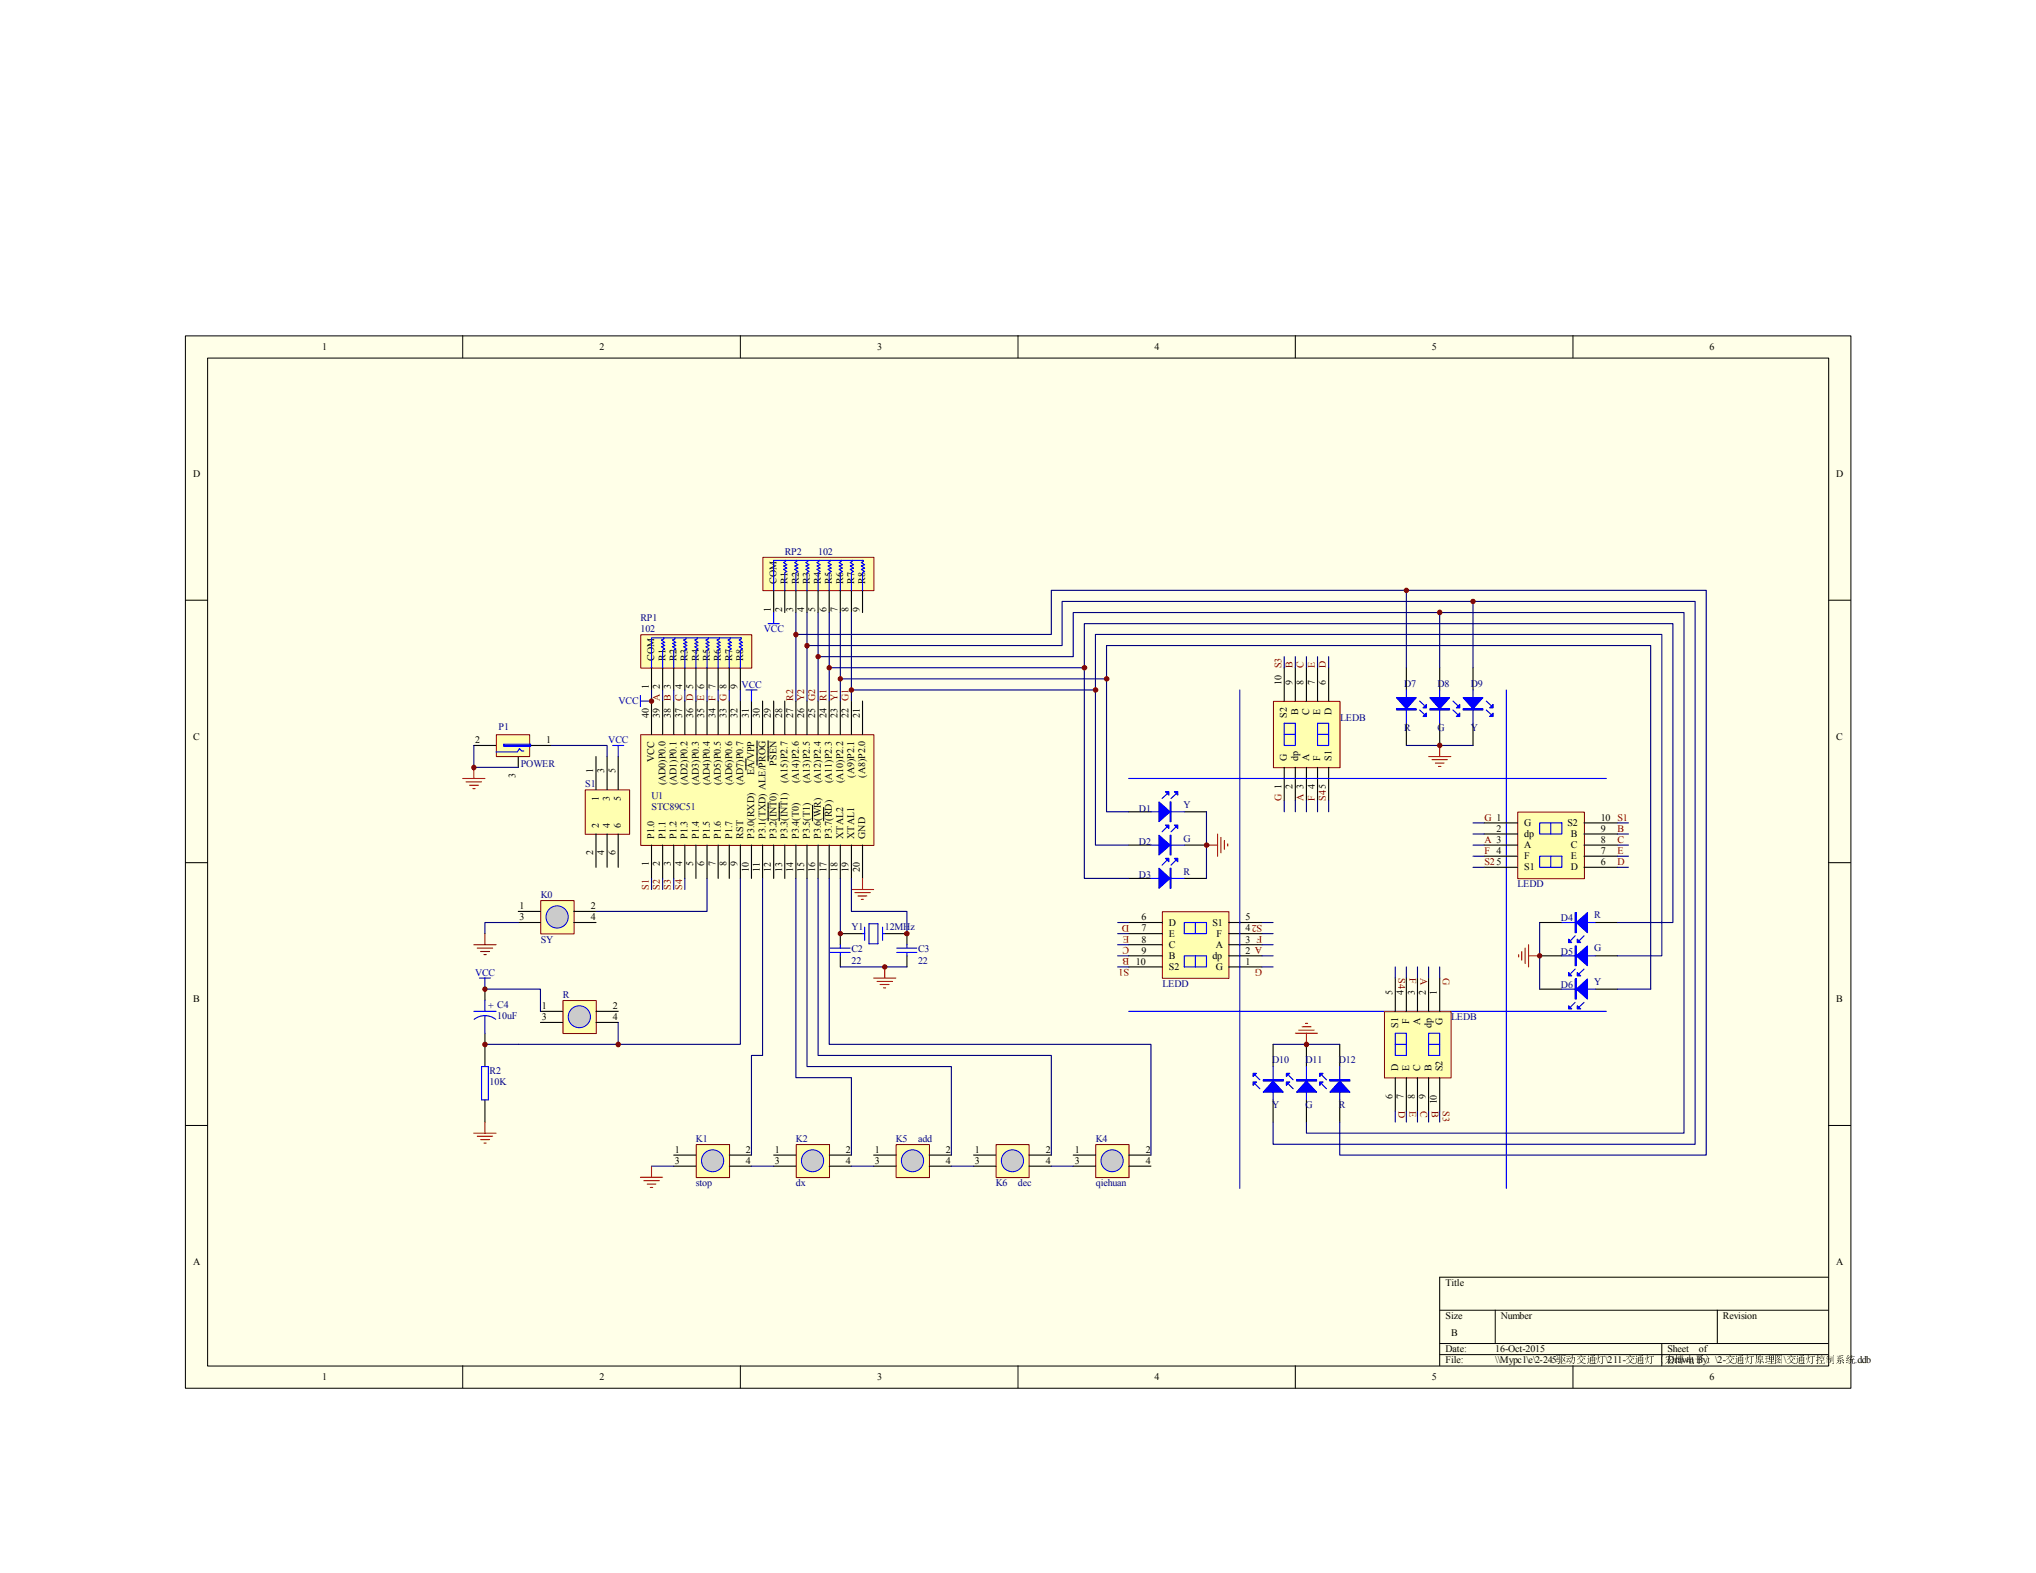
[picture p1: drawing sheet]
<svg xmlns="http://www.w3.org/2000/svg" width="279mm" height="216mm" viewBox="0 0 279 216" stroke-linecap="round" stroke-linejoin="round" font-family="sans-serif">
<path d="M25.4 46.1h228.6v144.4h-228.6z" fill="#ffffe8"/>
<g fill="none" stroke="#000" stroke-width=".14">
<path d="M25.4 46.1h228.6v144.4h-228.6zM28.5 49.1h222.5v138.4h-222.5zM63.5 46.1v3M101.6 46.1v3M139.7 46.1v3M177.8 46.1v3M215.9 46.1v3M25.4 82.4h3.1M250.9 82.4h3.1M25.4 118.4h3.1M250.9 118.4h3.1M25.4 154.5h3.1"/>
<path d="M250.9 154.5h3.1M197.6 179.8h53.3M205.2 179.8v4.6M235.7 179.8v4.6M250.9 175.3h-53.3v12.2M63.5 187.5v3M101.6 187.5v3M139.7 187.5v3M177.8 187.5v3M197.6 184.4h53.3M197.6 185.9h53.3M215.9 187.5v3"/>
<path d="M228 184.4v3.1"/>
</g>
<path d="M88 100.9h31.9v15.1h-31.9z" fill="#ffffb0"/>
<path d="M87.9 100.8h32v15.2h-32z" fill="none" stroke="#7f0000" stroke-width=".14"/>
<g fill="none" stroke="#000" stroke-width=".15">
<path d="M89.4 96.2v4.6M90.9 96.2v4.6M92.5 96.2v4.6M94 96.2v4.6M95.5 96.2v4.6M97 96.2v4.6M98.6 96.2v4.6M100.1 96.2v4.6M101.6 96.2v4.6M103.1 96.2v4.6M104.6 96.2v4.6M106.2 96.2v4.6"/>
<path d="M107.7 96.2v4.6M109.2 96.2v4.6M110.7 96.2v4.6M112.3 96.2v4.6M113.8 96.2v4.6M115.3 96.2v4.6M116.8 96.2v4.6M118.4 96.2v4.6M89.4 116v4.6M90.9 116v4.6M92.5 116v4.6M94 116v4.6"/>
<path d="M95.5 116v4.6M97 116v4.6M98.6 116v4.6M100.1 116v4.6M101.6 116v4.6M102.4 104.1v1.6M103.1 116v4.6M103.9 101.7v3.3M104.6 116v4.6M105.4 101.7v2.7M105.4 110.2v2.4M106.2 116v4.6"/>
<path d="M106.9 110.2v2.4M107.7 116v4.6M109.2 116v4.6M110.7 116v4.6M111.5 110.5v2.1M112.3 116v4.6M113 110.8v1.8M113.8 116v4.6M115.3 116v4.6M116.8 116v4.6M118.4 116v4.6M115.3 131.2v1.5"/>
<path d="M118.4 128.1h-3.1v1.6M121.4 128.1h3.1v1.6M124.5 131.2v1.5"/>
</g>
<g fill="none" stroke="#00f" stroke-width=".15">
<path d="M113.9 130.7h2.8M113.9 130.1h2.8M115.3 129.7v.4M115.3 130.7v.5M118.4 128.1h.3M118.7 127.3v1.8M119.3 126.8h1.2v2.7h-1.2zM121.1 127.3v1.8M121.1 128.1h.3M123.1 130.7h2.7M123.1 130.1h2.7M124.5 129.7v.4"/>
<path d="M124.5 130.7v.5"/>
</g>
<path d="M115.3 132.7h9.2" fill="none" stroke="#00007f" stroke-width=".15"/>
<path d="M116.8 122.1h3.1M117.3 122.5h2.1M117.7 123h1.3M118.2 123.4h.3M118.4 120.6v1.5M119.9 134.2h3M120.4 134.7h2.1M120.8 135.1h1.2M121.2 135.6h.3M121.4 132.7v1.5" fill="none" stroke="#f00" stroke-width=".15"/>
<path d="M88 87.2h15.2v4.5h-15.2z" fill="#ffffb0"/>
<path d="M87.9 87.1h15.3v4.6h-15.3z" fill="none" stroke="#7f0000" stroke-width=".14"/>
<path d="M89.4 91.7v3M90.9 91.7v3M92.5 91.7v3M94 91.7v3M95.5 91.7v3M97 91.7v3M98.6 91.7v3M100.1 91.7v3M101.6 91.7v3" fill="none" stroke="#000" stroke-width=".15"/>
<path d="M89.4 91.7v-4.2h12.3v.2l-.3 .1 .5 .4-.5 .1 .5 .3-.5 .2 .5 .3-.3 .1v2.5M91.1 87.5v.2l-.3 .1 .4 .4-.4 .1 .4 .3-.4 .2 .4 .3-.3 .1v2.5M92.6 87.5v.2l-.3 .1 .5 .4-.5 .1 .5 .3-.5 .2 .5 .3-.3 .1v2.5M94.1 87.5v.2l-.3 .1 .5 .4-.5 .1 .5 .3-.5 .2 .5 .3-.3 .1v2.5M95.7 87.5v.2l-.4 .1 .5 .4-.5 .1 .5 .3-.5 .2 .5 .3-.3 .1v2.5M97.2 87.5v.2l-.3 .1 .4 .4-.4 .1 .4 .3-.4 .2 .4 .3-.3 .1v2.5M98.7 87.5v.2l-.3 .1 .4 .4-.4 .1 .4 .3-.4 .2 .4 .3-.2 .1v2.5M100.2 87.5v.2l-.3 .1 .5 .4-.5 .1 .5 .3-.5 .2 .5 .3-.3 .1v2.5" fill="none" stroke="#00f" stroke-width=".15"/>
<path d="M90.9 94.7v1.5M92.5 94.7v1.5M94 94.7v1.5M95.5 94.7v1.5M97 94.7v1.5M98.6 94.7v1.5M100.1 94.7v1.5M101.6 94.7v1.5" fill="none" stroke="#00007f" stroke-width=".15"/>
<path d="M150.4 157.1h4.5v4.5h-4.5z" fill="#ffffb0"/>
<path d="M150.4 157.1h4.5v4.5h-4.5z" fill="none" stroke="#7f0000" stroke-width=".14"/>
<circle cx="152.6" cy="159.3" r="1.51" fill="#cbcbcb"/>
<circle cx="152.6" cy="159.3" r="1.51" fill="none" stroke="#00f" stroke-width=".14"/>
<path d="M147.3 158.5h3M154.9 158.5h3M147.3 160.1h3M154.9 160.1h3" fill="none" stroke="#000" stroke-width=".15"/>
<path d="M123 157.1h4.6v4.5h-4.6z" fill="#ffffb0"/>
<path d="M123 157.1h4.6v4.5h-4.6z" fill="none" stroke="#7f0000" stroke-width=".14"/>
<circle cx="125.2" cy="159.3" r="1.51" fill="#cbcbcb"/>
<circle cx="125.2" cy="159.3" r="1.51" fill="none" stroke="#00f" stroke-width=".14"/>
<path d="M119.9 158.5h3M127.5 158.5h3.1M119.9 160.1h3M127.5 160.1h3.1" fill="none" stroke="#000" stroke-width=".15"/>
<path d="M136.7 157.1h4.5v4.5h-4.5z" fill="#ffffb0"/>
<path d="M136.7 157.1h4.5v4.5h-4.5z" fill="none" stroke="#7f0000" stroke-width=".14"/>
<circle cx="138.9" cy="159.3" r="1.51" fill="#cbcbcb"/>
<circle cx="138.9" cy="159.3" r="1.51" fill="none" stroke="#00f" stroke-width=".14"/>
<path d="M66.5 143.3v3.1M66.5 151v3M133.6 158.5h3.1M141.2 158.5h3.1M133.6 160.1h3.1M141.2 160.1h3.1" fill="none" stroke="#000" stroke-width=".15"/>
<path d="M87.9 95.5v1.5M87.9 96.2h1.5M65.8 134.2h1.5M66.5 134.2v1.6M66.1 146.4h.9v4.6h-.9z" fill="none" stroke="#00f" stroke-width=".15"/>
<path d="M65 155.5h3.1M65.5 156h2.1M66 156.4h1.2M66.4 156.9h.3M66.5 154v1.5M87.9 161.6h3M88.3 162.1h2.2M88.8 162.5h1.2M89.2 163h.4M89.4 160.1v1.5" fill="none" stroke="#f00" stroke-width=".15"/>
<path d="M109.3 157.1h4.5v4.5h-4.5z" fill="#ffffb0"/>
<path d="M109.3 157.1h4.5v4.5h-4.5z" fill="none" stroke="#7f0000" stroke-width=".14"/>
<circle cx="111.5" cy="159.3" r="1.51" fill="#cbcbcb"/>
<circle cx="111.5" cy="159.3" r="1.51" fill="none" stroke="#00f" stroke-width=".14"/>
<path d="M106.2 158.5h3M113.8 158.5h3M106.2 160.1h3M113.8 160.1h3" fill="none" stroke="#000" stroke-width=".15"/>
<path d="M95.6 157.1h4.5v4.5h-4.5z" fill="#ffffb0"/>
<path d="M95.5 157.1h4.6v4.5h-4.6z" fill="none" stroke="#7f0000" stroke-width=".14"/>
<circle cx="97.8" cy="159.3" r="1.51" fill="#cbcbcb"/>
<circle cx="97.8" cy="159.3" r="1.51" fill="none" stroke="#00f" stroke-width=".14"/>
<path d="M66.5 135.8v1.5M66.5 141.8v1.5M92.5 158.5h3M100.1 158.5h3M92.5 160.1h3M100.1 160.1h3" fill="none" stroke="#000" stroke-width=".15"/>
<path d="M102.4 94.7h1.5M103.1 94.7v1.5M65 138.8h3.1M66.5 139.4a2.33 2.33 0 0 1 1.5 .5M66.5 139.4a2.33 2.33 0 0 0-1.4 .5M66.5 137.3v1.5M66.5 139.4v2.4" fill="none" stroke="#00f" stroke-width=".15"/>
<path d="M66.5 143.3h4.6" fill="none" stroke="#00007f" stroke-width=".15"/>
<path d="M174.8 96.3h9.1v9.1h-9.1z" fill="#ffffb0"/>
<path d="M174.8 96.3h9.1v9.1h-9.1z" fill="none" stroke="#7f0000" stroke-width=".14"/>
<path d="M176.2 91.7v4.5M177.8 91.7v4.5M179.3 91.7v4.5M180.8 91.7v4.5M182.3 91.7v4.5M176.2 105.3v4.6M177.8 105.3v4.6M179.3 105.3v4.6M180.8 105.3v4.6M182.3 105.3v4.6" fill="none" stroke="#000" stroke-width=".15"/>
<path d="M176.2 99.3h1.6v3h-1.6zM180.8 99.3h1.5v3h-1.5zM176.2 100.8h1.6M180.8 100.8h1.5" fill="none" stroke="#00f" stroke-width=".15"/>
<path d="M159.6 125.2h9.1v9.1h-9.1z" fill="#ffffb0"/>
<path d="M159.5 125.1h9.2v9.2h-9.2z" fill="none" stroke="#7f0000" stroke-width=".14"/>
<path d="M154.9 111.4h3M162.5 111.4h3.1M154.9 132.7h4.6M154.9 131.2h4.6M154.9 129.7h4.6M154.9 128.1h4.6M154.9 126.6h4.6M168.6 132.7h4.6M168.6 131.2h4.6M168.6 129.7h4.6M168.6 128.1h4.6M168.6 126.6h4.6" fill="none" stroke="#000" stroke-width=".15"/>
<path d="M157.9 111.4h4.6M160.1 109l-.6 .6M161.3 109l-.6 .6M162.5 131.2h3.1v1.5h-3.1zM162.5 126.6h3.1v1.5h-3.1zM164 126.6v1.5M164 131.2v1.5" fill="none" stroke="#00f" stroke-width=".15"/>
<path d="M159 110.1l1.6 1.3-1.6 1.4z" fill="#00f"/>
<path d="M159 110.1l1.6 1.3-1.6 1.4zM160.6 110.1h.1v2.7h-.1z" fill="none" stroke="#00f" stroke-width=".15"/>
<path d="M160.6 110.1v2.7" fill="none" stroke="#00f" stroke-width=".14"/>
<path d="M161.2 108.7h.4v.4z" fill="#00f"/>
<path d="M161.2 108.7h.4v.4z" fill="none" stroke="#00f" stroke-width=".15"/>
<path d="M159.9 108.7h.5v.4z" fill="#00f"/>
<path d="M157.9 116h4.6M159.9 108.7h.5v.4zM160.1 113.5l-.6 .7M161.3 113.5l-.6 .7" fill="none" stroke="#00f" stroke-width=".15"/>
<path d="M154.9 116h3M162.5 116h3.1" fill="none" stroke="#000" stroke-width=".15"/>
<path d="M159 114.6l1.6 1.4-1.6 1.3z" fill="#00f"/>
<path d="M159 114.6l1.6 1.4-1.6 1.3zM160.6 114.6h.1v2.7h-.1z" fill="none" stroke="#00f" stroke-width=".15"/>
<path d="M160.6 114.6v2.7" fill="none" stroke="#00f" stroke-width=".14"/>
<path d="M161.2 113.2h.4v.5z" fill="#00f"/>
<path d="M161.2 113.2h.4v.5z" fill="none" stroke="#00f" stroke-width=".15"/>
<path d="M159.9 113.2h.5v.5z" fill="#00f"/>
<path d="M159.9 113.2h.5v.5zM160.1 118.1l-.6 .6M161.3 118.1l-.6 .6M157.9 120.6h4.6" fill="none" stroke="#00f" stroke-width=".15"/>
<path d="M154.9 120.6h3M162.5 120.6h3.1" fill="none" stroke="#000" stroke-width=".15"/>
<path d="M159 119.2l1.6 1.4-1.6 1.3z" fill="#00f"/>
<path d="M159 119.2l1.6 1.4-1.6 1.3zM160.6 119.2h.1v2.7h-.1z" fill="none" stroke="#00f" stroke-width=".15"/>
<path d="M160.6 119.2v2.7" fill="none" stroke="#00f" stroke-width=".14"/>
<path d="M161.2 117.8h.4v.5z" fill="#00f"/>
<path d="M161.2 117.8h.4v.5z" fill="none" stroke="#00f" stroke-width=".15"/>
<path d="M159.9 117.8h.5v.5z" fill="#00f"/>
<path d="M159.9 117.8h.5v.5zM214.3 126.6h4.6M216.2 128.4l-.6 .7M217.4 128.4l-.7 .7" fill="none" stroke="#00f" stroke-width=".15"/>
<path d="M211.3 126.6h3M218.9 126.6h3.1" fill="none" stroke="#000" stroke-width=".15"/>
<path d="M216.3 126.6l1.5-1.3v2.7z" fill="#00f"/>
<path d="M216.2 125.3h.1v2.7h-.1zM216.3 126.6l1.5-1.3v2.7z" fill="none" stroke="#00f" stroke-width=".15"/>
<path d="M216.2 125.3v2.7" fill="none" stroke="#00f" stroke-width=".17"/>
<path d="M215.3 128.9l.4 .5h-.4z" fill="#00f"/>
<path d="M215.3 128.9l.4 .5h-.4z" fill="none" stroke="#00f" stroke-width=".15"/>
<path d="M216.5 128.9l.4 .5h-.4z" fill="#00f"/>
<path d="M214.3 131.2h4.6M216.2 133l-.6 .6M216.4 128.9l.5 .5h-.5zM217.4 133l-.7 .6" fill="none" stroke="#00f" stroke-width=".15"/>
<path d="M211.3 131.2h3M218.9 131.2h3.1" fill="none" stroke="#000" stroke-width=".15"/>
<path d="M216.3 131.2l1.5-1.4v2.7z" fill="#00f"/>
<path d="M216.2 129.8h.1v2.7h-.1zM216.3 131.2l1.5-1.4v2.7z" fill="none" stroke="#00f" stroke-width=".15"/>
<path d="M216.2 129.8v2.7" fill="none" stroke="#00f" stroke-width=".17"/>
<path d="M215.3 133.5l.4 .4h-.4z" fill="#00f"/>
<path d="M215.3 133.5l.4 .4h-.4z" fill="none" stroke="#00f" stroke-width=".15"/>
<path d="M216.5 133.5l.4 .4h-.4z" fill="#00f"/>
<path d="M214.3 135.8h4.6M216.2 137.6l-.6 .6M216.4 133.5l.5 .4h-.5zM217.4 137.6l-.7 .6" fill="none" stroke="#00f" stroke-width=".15"/>
<path d="M211.3 135.8h3M218.9 135.8h3.1" fill="none" stroke="#000" stroke-width=".15"/>
<path d="M216.3 135.8l1.5-1.4v2.7z" fill="#00f"/>
<path d="M216.2 134.4h.1v2.7h-.1zM216.3 135.8l1.5-1.4v2.7z" fill="none" stroke="#00f" stroke-width=".15"/>
<path d="M216.2 134.4v2.7" fill="none" stroke="#00f" stroke-width=".17"/>
<path d="M215.3 138l.4 .5h-.4z" fill="#00f"/>
<path d="M215.3 138l.4 .5h-.4z" fill="none" stroke="#00f" stroke-width=".15"/>
<path d="M216.5 138l.4 .5h-.4z" fill="#00f"/>
<path d="M193 94.7v4.6M194.8 97.5l.7 .5M194.8 96.2l.7 .6M216.4 138l.5 .5h-.5z" fill="none" stroke="#00f" stroke-width=".15"/>
<path d="M193 91.7v3M193 99.3v3" fill="none" stroke="#000" stroke-width=".15"/>
<path d="M191.6 95.8h2.8l-1.4 1.5z" fill="#00f"/>
<path d="M191.6 95.8h2.8l-1.4 1.5zM191.6 97.3h2.8v.2h-2.8z" fill="none" stroke="#00f" stroke-width=".15"/>
<path d="M191.6 97.4h2.8" fill="none" stroke="#00f" stroke-width=".17"/>
<path d="M195.7 97.9v.4h-.4z" fill="#00f"/>
<path d="M195.3 98.3l.4-.4v.4z" fill="none" stroke="#00f" stroke-width=".15"/>
<path d="M195.7 96.7v.5h-.4z" fill="#00f"/>
<path d="M195.7 96.7v.5h-.4zM197.6 94.7v4.6M199.4 97.5l.6 .5M199.4 96.2l.6 .6" fill="none" stroke="#00f" stroke-width=".15"/>
<path d="M197.6 91.7v3M197.6 99.3v3" fill="none" stroke="#000" stroke-width=".15"/>
<path d="M196.2 95.8h2.7l-1.3 1.5z" fill="#00f"/>
<path d="M196.2 95.8h2.7l-1.3 1.5zM196.2 97.3h2.7v.2h-2.7z" fill="none" stroke="#00f" stroke-width=".15"/>
<path d="M196.2 97.4h2.7" fill="none" stroke="#00f" stroke-width=".17"/>
<path d="M200.3 97.9v.4h-.4z" fill="#00f"/>
<path d="M199.9 98.3l.4-.4v.4z" fill="none" stroke="#00f" stroke-width=".15"/>
<path d="M200.3 96.7v.5h-.4z" fill="#00f"/>
<path d="M200.3 96.7v.5h-.4zM202.1 94.7v4.6M204 97.5l.6 .5M204 96.2l.6 .6" fill="none" stroke="#00f" stroke-width=".15"/>
<path d="M202.1 91.7v3M202.1 99.3v3" fill="none" stroke="#000" stroke-width=".15"/>
<path d="M200.8 95.8h2.7l-1.4 1.5z" fill="#00f"/>
<path d="M200.8 95.8h2.7l-1.4 1.5zM200.8 97.3h2.7v.2h-2.7z" fill="none" stroke="#00f" stroke-width=".15"/>
<path d="M200.8 97.4h2.7" fill="none" stroke="#00f" stroke-width=".17"/>
<path d="M204.9 97.9v.4h-.5z" fill="#00f"/>
<path d="M204.4 98.3l.5-.4v.4z" fill="none" stroke="#00f" stroke-width=".15"/>
<path d="M204.9 96.7v.5h-.5z" fill="#00f"/>
<path d="M204.9 96.7v.5h-.5zM172.3 147.6l.6 .6M172.3 148.8l.6 .6M174.7 146.4v4.6" fill="none" stroke="#00f" stroke-width=".15"/>
<path d="M174.7 143.3v3.1M174.7 151v3" fill="none" stroke="#000" stroke-width=".15"/>
<path d="M174.7 148.4l1.4 1.5h-2.7z" fill="#00f"/>
<path d="M173.4 148.2h2.7v.2h-2.7zM174.7 148.4l1.4 1.5h-2.7z" fill="none" stroke="#00f" stroke-width=".15"/>
<path d="M173.4 148.3h2.7" fill="none" stroke="#00f" stroke-width=".17"/>
<path d="M172 147.3h.4l-.4 .4z" fill="#00f"/>
<path d="M172 147.3h.4l-.4 .4z" fill="none" stroke="#00f" stroke-width=".15"/>
<path d="M172 148.5h.4l-.4 .5z" fill="#00f"/>
<path d="M172 148.5h.4l-.4 .5zM176.9 147.6l.6 .6M176.9 148.8l.6 .6M179.3 146.4v4.6" fill="none" stroke="#00f" stroke-width=".15"/>
<path d="M179.3 143.3v3.1M179.3 151v3" fill="none" stroke="#000" stroke-width=".15"/>
<path d="M179.3 148.4l1.4 1.5h-2.8z" fill="#00f"/>
<path d="M177.9 148.2h2.8v.2h-2.8zM179.3 148.4l1.4 1.5h-2.8z" fill="none" stroke="#00f" stroke-width=".15"/>
<path d="M177.9 148.3h2.8" fill="none" stroke="#00f" stroke-width=".17"/>
<path d="M176.5 147.3h.5l-.5 .4z" fill="#00f"/>
<path d="M176.5 147.3h.5l-.5 .4z" fill="none" stroke="#00f" stroke-width=".15"/>
<path d="M176.5 148.5h.5l-.5 .5z" fill="#00f"/>
<path d="M176.5 148.5h.5l-.5 .5zM181.4 147.6l.6 .6M181.4 148.8l.6 .6M183.9 146.4v4.6" fill="none" stroke="#00f" stroke-width=".15"/>
<path d="M183.9 143.3v3.1M183.9 151v3" fill="none" stroke="#000" stroke-width=".15"/>
<path d="M183.9 148.4l1.4 1.5h-2.8z" fill="#00f"/>
<path d="M182.5 148.2h2.8v.2h-2.8zM183.9 148.4l1.4 1.5h-2.8z" fill="none" stroke="#00f" stroke-width=".15"/>
<path d="M182.5 148.3h2.8" fill="none" stroke="#00f" stroke-width=".17"/>
<path d="M181.1 147.3h.5l-.5 .4z" fill="#00f"/>
<path d="M181.1 147.3h.5l-.5 .4z" fill="none" stroke="#00f" stroke-width=".15"/>
<path d="M181.1 148.5h.5l-.5 .5z" fill="#00f"/>
<path d="M170.1 94.7v68.4M206.7 94.7v68.4M154.9 106.8h65.5M154.9 138.8h65.5M181.1 148.5h.5l-.5 .5z" fill="none" stroke="#00f" stroke-width=".15"/>
<path d="M104.7 76.5h15.2v4.6h-15.2z" fill="#ffffb0"/>
<path d="M104.7 76.5h15.2v4.6h-15.2z" fill="none" stroke="#7f0000" stroke-width=".14"/>
<path d="M106.2 81v3.1M107.7 81v3.1M109.2 81v3.1M110.7 81v3.1M112.3 81v3.1M113.8 81v3.1M115.3 81v3.1M116.8 81v3.1M118.4 81v3.1" fill="none" stroke="#000" stroke-width=".15"/>
<path d="M107.8 76.9v.1l-.3 .2 .5 .3-.5 .2 .5 .3-.5 .1 .5 .3-.3 .2v2.4M109.3 76.9v.1l-.2 .2 .4 .3-.4 .2 .4 .3-.4 .1 .4 .3-.3 .2v2.4M110.9 76.9v.1l-.3 .2 .4 .3-.4 .2 .4 .3-.4 .1 .4 .3-.3 .2v2.4M112.4 76.9v.1l-.3 .2 .5 .3-.5 .2 .5 .3-.5 .1 .5 .3-.3 .2v2.4M113.9 76.9v.1l-.3 .2 .5 .3-.5 .2 .5 .3-.5 .1 .5 .3-.3 .2v2.4M115.4 76.9v.1l-.3 .2 .5 .3-.5 .2 .5 .3-.5 .1 .5 .3-.3 .2v2.4M117 76.9v.1l-.3 .2 .4 .3-.4 .2 .4 .3-.4 .1 .4 .3-.3 .2v2.4M105.4 85.6h1.5M106.2 81v-4.1h12.3v.1l-.3 .2 .5 .3-.5 .2 .5 .3-.5 .1 .5 .3-.3 .2v2.4M106.2 84.1v1.5" fill="none" stroke="#00f" stroke-width=".15"/>
<g fill="none" stroke="#00007f" stroke-width=".15">
<path d="M109.2 87.1h35.1v-6.1h89.8v77.5h-50.2v-4.5M109.2 84.1v12.1M110.7 88.6h35.1v-6.1h56.3v9.2M110.7 84.1v12.1M112.3 84.1v12.1M113.8 84.1v12.1M113.8 91.7h35M115.3 84.1v12.1M115.3 93.2h36.5M116.8 84.1v12.1M148.8 91.7v28.9h6.1M148.8 91.7v-6.1h80.8v41h-7.6"/>
<path d="M150.3 94.7v-7.6h77.7v44.1h-6M151.8 93.2v18.2h3.1M151.8 93.2v-4.6h74.7v47.2h-4.5M176.2 90.1v1.6M177.8 90.1v1.6M179.3 90.1v1.6M180.8 90.1v1.6M182.3 90.1v1.6M193 81v10.7M197.6 84.1h33.5v71.4h-51.8v-1.5M202.1 82.5h30.5v74.6h-57.9v-3.1M165.6 111.4v9.2"/>
<path d="M176.2 109.9v1.5M177.8 109.9v1.5M179.3 109.9v1.5M180.8 109.9v1.5M182.3 109.9v1.5M193 102.3h9.1M89.4 120.6v1.5M90.9 120.6v1.5M92.5 120.6v1.5M94 120.6v1.5M115.3 120.6v7.5M116.8 120.6v4.5h7.7v3"/>
<path d="M153.4 132.7h1.5M153.4 131.2h1.5M153.4 129.7h1.5M153.4 128.1h1.5M153.4 126.6h1.5M173.2 132.7h1.5M173.2 131.2h1.5M173.2 129.7h1.5M173.2 128.1h1.5M173.2 126.6h1.5M211.3 126.6v9.2M174.7 143.3h9.2"/>
<path d="M89.4 160.1h3.1M103.1 160.1h3.1M116.8 160.1h3.1"/>
</g>
<g fill="none" stroke="#f00" stroke-width=".15">
<path d="M165.6 116h1.5M167.1 114.5v3M167.6 114.9v2.2M168 115.4v1.2M168.5 115.8v.3M196 103.8h3.1M196.5 104.3h2.1M197 104.7h1.2M197.4 105.2h.3M197.6 102.3v1.5M208.4 131v.4M208.8 130.6v1.2"/>
<path d="M209.3 130.1v2.1M209.8 129.7v3M209.8 131.2h1.5M177.8 141.8h3M178.2 141.4h2.1M178.7 140.9h1.2M179.2 140.5h.3M179.3 141.8v1.5"/>
</g>
<path d="M77.3 137.4h4.5v4.5h-4.5z" fill="#ffffb0"/>
<path d="M77.3 137.3h4.5v4.6h-4.5z" fill="none" stroke="#7f0000" stroke-width=".14"/>
<circle cx="79.5" cy="139.6" r="1.51" fill="#cbcbcb"/>
<circle cx="79.5" cy="139.6" r="1.51" fill="none" stroke="#00f" stroke-width=".14"/>
<path d="M74.2 138.8h3M81.8 138.8h3M74.2 140.3h3M81.8 140.3h3" fill="none" stroke="#000" stroke-width=".15"/>
<path d="M89.4 94.7v1.5M66.5 135.8h7.7v3M101.6 120.6v22.7h-30.5M104.6 120.6v24.3h-1.5v13.6M109.2 120.6v27.3h7.6v10.6M110.7 120.6v25.8h19.9v12.1M112.3 120.6v24.3h32v13.6M113.8 120.6v22.7h44.1v15.2M84.8 140.3v3M130.6 160.1h3M144.3 160.1h3" fill="none" stroke="#00007f" stroke-width=".15"/>
<path d="M190 138.9h9.1v9.1h-9.1z" fill="#ffffb0"/>
<path d="M190 138.9h9.1v9.1h-9.1z" fill="none" stroke="#7f0000" stroke-width=".14"/>
<path d="M191.5 134.2v4.6M193 134.2v4.6M194.5 134.2v4.6M196 134.2v4.6M197.6 134.2v4.6M191.5 147.9v4.6M193 147.9v4.6M194.5 147.9v4.6M196 147.9v4.6M197.6 147.9v4.6" fill="none" stroke="#000" stroke-width=".15"/>
<path d="M191.5 141.8h1.5v3.1h-1.5zM191.5 143.3h1.5M196 141.8h1.6v3.1h-1.6zM196 143.3h1.6" fill="none" stroke="#00f" stroke-width=".15"/>
<path d="M191.5 132.7v1.5M193 132.7v1.5M194.5 132.7v1.5M196 132.7v1.5M197.6 132.7v1.5M191.5 152.5v1.5M193 152.5v1.5M194.5 152.5v1.5M196 152.5v1.5M197.6 152.5v1.5" fill="none" stroke="#00007f" stroke-width=".15"/>
<path d="M208.3 111.5h9.1v9.1h-9.1z" fill="#ffffb0"/>
<path d="M208.3 111.5h9.1v9.1h-9.1z" fill="none" stroke="#7f0000" stroke-width=".14"/>
<path d="M203.7 112.9h4.5M203.7 114.5h4.5M203.7 116h4.5M203.7 117.5h4.5M203.7 119h4.5M217.4 112.9h4.6M217.4 114.5h4.6M217.4 116h4.6M217.4 117.5h4.6M217.4 119h4.6" fill="none" stroke="#000" stroke-width=".15"/>
<path d="M211.3 112.9h3v1.6h-3zM211.3 117.5h3v1.5h-3zM212.8 112.9v1.6M212.8 117.5v1.5" fill="none" stroke="#00f" stroke-width=".15"/>
<path d="M202.1 112.9h1.6M202.1 114.5h1.6M202.1 116h1.6M202.1 117.5h1.6M202.1 119h1.6M222 112.9h1.5M222 114.5h1.5M222 116h1.5M222 117.5h1.5M222 119h1.5" fill="none" stroke="#00007f" stroke-width=".15"/>
<path d="M74.3 123.7h4.5v4.5h-4.5z" fill="#ffffb0"/>
<path d="M74.2 123.6h4.6v4.6h-4.6z" fill="none" stroke="#7f0000" stroke-width=".14"/>
<circle cx="76.5" cy="125.9" r="1.53" fill="#cbcbcb"/>
<circle cx="76.5" cy="125.9" r="1.53" fill="none" stroke="#00f" stroke-width=".14"/>
<path d="M71.1 125.1h3.1M71.1 126.6h3.1M78.7 125.1h3.1M78.7 126.6h3.1" fill="none" stroke="#000" stroke-width=".15"/>
<path d="M150.3 94.7v21.3h4.6M71.1 126.6h-4.6v1.5M97 120.6v4.5h-15.2" fill="none" stroke="#00007f" stroke-width=".15"/>
<path d="M65 129.7h3.1M65.5 130.1h2.1M66 130.6h1.2M66.4 131h.3M66.5 128.1v1.6" fill="none" stroke="#7f0000" stroke-width=".15"/>
<circle cx="115.3" cy="128.1" r=".3" fill="#7f0000"/>
<circle cx="115.3" cy="128.1" r=".3" fill="none" stroke="#7f0000" stroke-width=".14"/>
<circle cx="124.5" cy="128.1" r=".3" fill="#7f0000"/>
<circle cx="124.5" cy="128.1" r=".3" fill="none" stroke="#7f0000" stroke-width=".14"/>
<circle cx="121.4" cy="132.7" r=".3" fill="#7f0000"/>
<circle cx="121.4" cy="132.7" r=".3" fill="none" stroke="#7f0000" stroke-width=".14"/>
<circle cx="66.5" cy="143.4" r=".31" fill="#7f0000"/>
<circle cx="66.5" cy="143.4" r=".31" fill="none" stroke="#7f0000" stroke-width=".14"/>
<circle cx="66.5" cy="135.8" r=".3" fill="#7f0000"/>
<circle cx="66.5" cy="135.8" r=".3" fill="none" stroke="#7f0000" stroke-width=".14"/>
<circle cx="165.6" cy="116" r=".31" fill="#7f0000"/>
<circle cx="165.6" cy="116" r=".31" fill="none" stroke="#7f0000" stroke-width=".14"/>
<circle cx="211.3" cy="131.2" r=".3" fill="#7f0000"/>
<circle cx="211.3" cy="131.2" r=".3" fill="none" stroke="#7f0000" stroke-width=".14"/>
<circle cx="197.6" cy="102.3" r=".31" fill="#7f0000"/>
<circle cx="197.6" cy="102.3" r=".31" fill="none" stroke="#7f0000" stroke-width=".14"/>
<circle cx="179.3" cy="143.4" r=".31" fill="#7f0000"/>
<circle cx="179.3" cy="143.4" r=".31" fill="none" stroke="#7f0000" stroke-width=".14"/>
<circle cx="151.9" cy="93.2" r=".31" fill="#7f0000"/>
<circle cx="151.9" cy="93.2" r=".31" fill="none" stroke="#7f0000" stroke-width=".14"/>
<circle cx="113.8" cy="91.7" r=".3" fill="#7f0000"/>
<circle cx="113.8" cy="91.7" r=".3" fill="none" stroke="#7f0000" stroke-width=".14"/>
<circle cx="148.8" cy="91.7" r=".31" fill="#7f0000"/>
<circle cx="148.8" cy="91.7" r=".31" fill="none" stroke="#7f0000" stroke-width=".14"/>
<circle cx="115.3" cy="93.2" r=".3" fill="#7f0000"/>
<circle cx="115.3" cy="93.2" r=".3" fill="none" stroke="#7f0000" stroke-width=".14"/>
<circle cx="110.7" cy="88.6" r=".31" fill="#7f0000"/>
<circle cx="110.7" cy="88.6" r=".31" fill="none" stroke="#7f0000" stroke-width=".14"/>
<circle cx="202.1" cy="82.5" r=".3" fill="#7f0000"/>
<circle cx="202.1" cy="82.5" r=".3" fill="none" stroke="#7f0000" stroke-width=".14"/>
<circle cx="109.2" cy="87.1" r=".3" fill="#7f0000"/>
<circle cx="109.2" cy="87.1" r=".3" fill="none" stroke="#7f0000" stroke-width=".14"/>
<circle cx="193" cy="81" r=".3" fill="#7f0000"/>
<circle cx="193" cy="81" r=".3" fill="none" stroke="#7f0000" stroke-width=".14"/>
<circle cx="84.8" cy="143.4" r=".31" fill="#7f0000"/>
<circle cx="84.8" cy="143.4" r=".31" fill="none" stroke="#7f0000" stroke-width=".14"/>
<path d="M65 102.3h3.1M71.1 103.8v1.5M72.6 102.3h3.1" fill="none" stroke="#000" stroke-width=".15"/>
<path d="M68.2 100.9h4.5v2.9h-4.5z" fill="#ffffb0"/>
<path d="M68.1 100.8h4.6v3h-4.6z" fill="none" stroke="#7f0000" stroke-width=".14"/>
<path d="M69.1 102.2h3.7v.2h-3.7zM69.1 102.3h3.7M71.9 103.1h-.3l-.3-.4-.3 .5h-2.9M84.1 102.3h1.5M84.8 102.3v1.5" fill="none" stroke="#00f" stroke-width=".15"/>
<path d="M63.5 106.8h3M64 107.3h2.1M64.4 107.8h1.3M64.9 108.2h.3M65 105.3v1.5" fill="none" stroke="#f00" stroke-width=".15"/>
<path d="M65 102.3v3" fill="none" stroke="#00007f" stroke-width=".15"/>
<path d="M80.3 108.5h6.1v6h-6.1z" fill="#ffffb0"/>
<path d="M80.3 108.4h6.1v6.1h-6.1z" fill="none" stroke="#7f0000" stroke-width=".14"/>
<path d="M81.8 103.8v4.6M81.8 114.5v4.5M83.3 103.8v4.6M83.3 114.5v4.5M84.8 103.8v4.6M84.8 114.5v4.5" fill="none" stroke="#000" stroke-width=".15"/>
<path d="M65 105.3h6.1M75.7 102.3h7.6v1.5" fill="none" stroke="#00007f" stroke-width=".15"/>
<circle cx="65" cy="105.3" r=".3" fill="#7f0000"/>
<circle cx="65" cy="105.3" r=".3" fill="none" stroke="#7f0000" stroke-width=".14"/>
<path d="M112.3 90.1h35v-6h50.3v7.6" fill="none" stroke="#00007f" stroke-width=".15"/>
<circle cx="197.6" cy="84.1" r=".31" fill="#7f0000"/>
<circle cx="197.6" cy="84.1" r=".31" fill="none" stroke="#7f0000" stroke-width=".14"/>
<circle cx="112.3" cy="90.1" r=".3" fill="#7f0000"/>
<circle cx="112.3" cy="90.1" r=".3" fill="none" stroke="#7f0000" stroke-width=".14"/>
<path d="M116.8 94.7h33.5" fill="none" stroke="#00007f" stroke-width=".15"/>
<circle cx="116.8" cy="94.7" r=".3" fill="#7f0000"/>
<circle cx="116.8" cy="94.7" r=".3" fill="none" stroke="#7f0000" stroke-width=".14"/>
<circle cx="150.4" cy="94.7" r=".31" fill="#7f0000"/>
<circle cx="150.4" cy="94.7" r=".31" fill="none" stroke="#7f0000" stroke-width=".14"/>
<circle cx="89.4" cy="96.2" r=".3" fill="#7f0000"/>
<circle cx="89.4" cy="96.2" r=".3" fill="none" stroke="#7f0000" stroke-width=".14"/>
<g font-size="1.4">
<text x="44.2" y="48">1</text>
<text x="82.3" y="48">2</text>
<text x="120.4" y="48">3</text>
<text x="158.5" y="48">4</text>
<text x="196.5" y="48">5</text>
<text x="234.6" y="48">6</text>
<text x="26.5" y="65.5">D</text>
<text x="252" y="65.5">D</text>
<text x="105.8" y="83.9" transform="rotate(-90 105.8 83.9)">1</text>
<text x="106.6" y="80.1" transform="rotate(-90 106.6 80.1)">COM</text>
<text x="107.3" y="83.9" transform="rotate(-90 107.3 83.9)">2</text>
<text x="108.1" y="80.1" transform="rotate(-90 108.1 80.1)">R1</text>
<text x="108.8" y="83.9" transform="rotate(-90 108.8 83.9)">3</text>
<text x="109.6" y="80.1" transform="rotate(-90 109.6 80.1)">R2</text>
<text x="110.4" y="83.9" transform="rotate(-90 110.4 83.9)">4</text>
<text x="111.1" y="80.1" transform="rotate(-90 111.1 80.1)">R3</text>
<text x="111.9" y="83.9" transform="rotate(-90 111.9 83.9)">5</text>
<text x="112.6" y="80.1" transform="rotate(-90 112.6 80.1)">R4</text>
<text x="113.4" y="83.9" transform="rotate(-90 113.4 83.9)">6</text>
<text x="114.2" y="80.1" transform="rotate(-90 114.2 80.1)">R5</text>
<text x="114.9" y="83.9" transform="rotate(-90 114.9 83.9)">7</text>
<text x="115.7" y="80.1" transform="rotate(-90 115.7 80.1)">R6</text>
<text x="116.5" y="83.9" transform="rotate(-90 116.5 83.9)">8</text>
<text x="117.2" y="80.1" transform="rotate(-90 117.2 80.1)">R7</text>
<text x="118" y="83.9" transform="rotate(-90 118 83.9)">9</text>
<text x="118.7" y="80.1" transform="rotate(-90 118.7 80.1)">R8</text>
<text x="89" y="94.6" transform="rotate(-90 89 94.6)">1</text>
<text x="89.8" y="90.8" transform="rotate(-90 89.8 90.8)">COM</text>
<text x="91.3" y="90.8" transform="rotate(-90 91.3 90.8)">R1</text>
<text x="92.8" y="90.8" transform="rotate(-90 92.8 90.8)">R2</text>
<text x="94.4" y="90.8" transform="rotate(-90 94.4 90.8)">R3</text>
<text x="95.9" y="90.8" transform="rotate(-90 95.9 90.8)">R4</text>
<text x="97.4" y="90.8" transform="rotate(-90 97.4 90.8)">R5</text>
<text x="98.9" y="90.8" transform="rotate(-90 98.9 90.8)">R6</text>
<text x="100.5" y="90.8" transform="rotate(-90 100.5 90.8)">R7</text>
<text x="101.2" y="94.6" transform="rotate(-90 101.2 94.6)">9</text>
<text x="102" y="90.8" transform="rotate(-90 102 90.8)">R8</text>
<text x="175.9" y="94" transform="rotate(-90 175.9 94)">10 S3</text>
<text x="177.4" y="94" transform="rotate(-90 177.4 94)">9</text>
<text x="178.9" y="94" transform="rotate(-90 178.9 94)">8</text>
<text x="180.4" y="94" transform="rotate(-90 180.4 94)">7</text>
<text x="181.9" y="94" transform="rotate(-90 181.9 94)">6</text>
<text x="26.5" y="101.5">C</text>
<text x="65.2" y="102">2</text>
<text x="75" y="102">1</text>
<text x="89" y="98.5" transform="rotate(-90 89 98.5)">40</text>
<text x="90.6" y="98.5" transform="rotate(-90 90.6 98.5)">39 A 2</text>
<text x="92.1" y="98.5" transform="rotate(-90 92.1 98.5)">38 B 3</text>
<text x="93.6" y="98.5" transform="rotate(-90 93.6 98.5)">37 C 4</text>
<text x="95.1" y="98.5" transform="rotate(-90 95.1 98.5)">36 D 5</text>
<text x="96.6" y="98.5" transform="rotate(-90 96.6 98.5)">35 E 6</text>
<text x="98.2" y="98.5" transform="rotate(-90 98.2 98.5)">34 F 7</text>
<text x="99.7" y="98.5" transform="rotate(-90 99.7 98.5)">33 G 8</text>
<text x="101.2" y="98.5" transform="rotate(-90 101.2 98.5)">32</text>
<text x="102.7" y="98.5" transform="rotate(-90 102.7 98.5)">31</text>
<text x="104.3" y="98.5" transform="rotate(-90 104.3 98.5)">30</text>
<text x="105.8" y="98.5" transform="rotate(-90 105.8 98.5)">29</text>
<text x="107.3" y="98.5" transform="rotate(-90 107.3 98.5)">28</text>
<text x="108.8" y="98.5" transform="rotate(-90 108.8 98.5)">27 R2</text>
<text x="110.4" y="98.5" transform="rotate(-90 110.4 98.5)">26 Y2</text>
<text x="111.9" y="98.5" transform="rotate(-90 111.9 98.5)">25 G2</text>
<text x="113.4" y="98.5" transform="rotate(-90 113.4 98.5)">24 R1</text>
<text x="114.9" y="98.5" transform="rotate(-90 114.9 98.5)">23 Y1</text>
<text x="116.5" y="98.5" transform="rotate(-90 116.5 98.5)">22 G1</text>
<text x="118" y="98.5" transform="rotate(-90 118 98.5)">21</text>
<text x="176.6" y="98.5" transform="rotate(-90 176.6 98.5)">S2</text>
<text x="178.1" y="98.1" transform="rotate(-90 178.1 98.1)">B</text>
<text x="179.7" y="98.1" transform="rotate(-90 179.7 98.1)">C</text>
<text x="181.2" y="98.1" transform="rotate(-90 181.2 98.1)">E</text>
<text x="182.7" y="98.1" transform="rotate(-90 182.7 98.1)">D</text>
<text x="252" y="101.5">C</text>
<text x="70.7" y="106.7" transform="rotate(-90 70.7 106.7)">3</text>
<text x="81.4" y="106.1" transform="rotate(-90 81.4 106.1)">1</text>
<text x="82.9" y="106.1" transform="rotate(-90 82.9 106.1)">3</text>
<text x="84.5" y="106.1" transform="rotate(-90 84.5 106.1)">5</text>
<text x="89.8" y="104.6" transform="rotate(-90 89.8 104.6)">VCC</text>
<text x="91.3" y="107.8" transform="rotate(-90 91.3 107.8)">(AD0)P0.0</text>
<text x="92.8" y="107.8" transform="rotate(-90 92.8 107.8)">(AD1)P0.1</text>
<text x="94.4" y="107.8" transform="rotate(-90 94.4 107.8)">(AD2)P0.2</text>
<text x="95.9" y="107.8" transform="rotate(-90 95.9 107.8)">(AD3)P0.3</text>
<text x="97.4" y="107.8" transform="rotate(-90 97.4 107.8)">(AD4)P0.4</text>
<text x="98.9" y="107.8" transform="rotate(-90 98.9 107.8)">(AD5)P0.5</text>
<text x="100.5" y="107.8" transform="rotate(-90 100.5 107.8)">(AD6)P0.6</text>
<text x="102" y="107.8" transform="rotate(-90 102 107.8)">(AD7)P0.7</text>
<text x="103.5" y="106.4" transform="rotate(-90 103.5 106.4)">EA/VPP</text>
<text x="106.6" y="105.1" transform="rotate(-90 106.6 105.1)">PSEN</text>
<text x="108.1" y="107.5" transform="rotate(-90 108.1 107.5)">(A15)P2.7</text>
<text x="109.6" y="107.5" transform="rotate(-90 109.6 107.5)">(A14)P2.6</text>
<text x="111.1" y="107.5" transform="rotate(-90 111.1 107.5)">(A13)P2.5</text>
<text x="112.6" y="107.5" transform="rotate(-90 112.6 107.5)">(A12)P2.4</text>
<text x="114.2" y="107.5" transform="rotate(-90 114.2 107.5)">(A11)P2.3</text>
<text x="115.7" y="107.5" transform="rotate(-90 115.7 107.5)">(A10)P2.2</text>
<text x="117.2" y="106.7" transform="rotate(-90 117.2 106.7)">(A9)P2.1</text>
<text x="118.7" y="106.7" transform="rotate(-90 118.7 106.7)">(A8)P2.0</text>
<text x="176.6" y="104.4" transform="rotate(-90 176.6 104.4)">G</text>
<text x="178.1" y="104.4" transform="rotate(-90 178.1 104.4)">dp</text>
<text x="179.7" y="104.4" transform="rotate(-90 179.7 104.4)">A</text>
<text x="181.2" y="104.4" transform="rotate(-90 181.2 104.4)">F</text>
<text x="182.7" y="104.4" transform="rotate(-90 182.7 104.4)">S1</text>
<text x="82.2" y="113.6" transform="rotate(-90 82.2 113.6)">2</text>
<text x="82.2" y="109.9" transform="rotate(-90 82.2 109.9)">1</text>
<text x="83.7" y="113.6" transform="rotate(-90 83.7 113.6)">4</text>
<text x="83.7" y="109.9" transform="rotate(-90 83.7 109.9)">3</text>
<text x="85.2" y="113.6" transform="rotate(-90 85.2 113.6)">6</text>
<text x="85.2" y="109.9" transform="rotate(-90 85.2 109.9)">5</text>
<text x="177.4" y="108.2" transform="rotate(-90 177.4 108.2)">2</text>
<text x="181.9" y="108.2" transform="rotate(-90 181.9 108.2)">5</text>
<text x="209.2" y="113.4">G</text>
<text x="215.1" y="113.4">S2</text>
<text x="219.7" y="112.6">10 S1</text>
<text x="81.4" y="117.4" transform="rotate(-90 81.4 117.4)">2</text>
<text x="82.9" y="117.4" transform="rotate(-90 82.9 117.4)">4</text>
<text x="84.5" y="117.4" transform="rotate(-90 84.5 117.4)">6</text>
<text x="89" y="118.9" transform="rotate(-90 89 118.9)">1</text>
<text x="89.8" y="115.1" transform="rotate(-90 89.8 115.1)">P1.0</text>
<text x="90.6" y="118.9" transform="rotate(-90 90.6 118.9)">2</text>
<text x="91.3" y="115.1" transform="rotate(-90 91.3 115.1)">P1.1</text>
<text x="92.1" y="118.9" transform="rotate(-90 92.1 118.9)">3</text>
<text x="92.8" y="115.1" transform="rotate(-90 92.8 115.1)">P1.2</text>
<text x="93.6" y="118.9" transform="rotate(-90 93.6 118.9)">4</text>
<text x="94.4" y="115.1" transform="rotate(-90 94.4 115.1)">P1.3</text>
<text x="95.1" y="118.9" transform="rotate(-90 95.1 118.9)">5</text>
<text x="95.9" y="115.1" transform="rotate(-90 95.9 115.1)">P1.4</text>
<text x="96.6" y="118.9" transform="rotate(-90 96.6 118.9)">6</text>
<text x="97.4" y="115.1" transform="rotate(-90 97.4 115.1)">P1.5</text>
<text x="98.2" y="118.9" transform="rotate(-90 98.2 118.9)">7</text>
<text x="98.9" y="115.1" transform="rotate(-90 98.9 115.1)">P1.6</text>
<text x="99.7" y="118.9" transform="rotate(-90 99.7 118.9)">8</text>
<text x="100.5" y="115.1" transform="rotate(-90 100.5 115.1)">P1.7</text>
<text x="101.2" y="118.9" transform="rotate(-90 101.2 118.9)">9</text>
<text x="102" y="115.1" transform="rotate(-90 102 115.1)">RST</text>
<text x="102.7" y="119.7" transform="rotate(-90 102.7 119.7)">10</text>
<text x="103.5" y="115.1" transform="rotate(-90 103.5 115.1)">P3.0(RXD)</text>
<text x="104.3" y="119.7" transform="rotate(-90 104.3 119.7)">11</text>
<text x="105" y="115.1" transform="rotate(-90 105 115.1)">P3.1(TXD) ALE/PROG</text>
<text x="105.8" y="119.7" transform="rotate(-90 105.8 119.7)">12</text>
<text x="106.6" y="115.1" transform="rotate(-90 106.6 115.1)">P3.2(INT0)</text>
<text x="107.3" y="119.7" transform="rotate(-90 107.3 119.7)">13</text>
<text x="108.1" y="115.1" transform="rotate(-90 108.1 115.1)">P3.3(INT1)</text>
<text x="108.8" y="119.7" transform="rotate(-90 108.8 119.7)">14</text>
<text x="109.6" y="115.1" transform="rotate(-90 109.6 115.1)">P3.4(T0)</text>
<text x="110.4" y="119.7" transform="rotate(-90 110.4 119.7)">15</text>
<text x="111.1" y="115.1" transform="rotate(-90 111.1 115.1)">P3.5(T1)</text>
<text x="111.9" y="119.7" transform="rotate(-90 111.9 119.7)">16</text>
<text x="112.6" y="115.1" transform="rotate(-90 112.6 115.1)">P3.6(WR)</text>
<text x="113.4" y="119.7" transform="rotate(-90 113.4 119.7)">17</text>
<text x="114.2" y="115.1" transform="rotate(-90 114.2 115.1)">P3.7(RD)</text>
<text x="114.9" y="119.7" transform="rotate(-90 114.9 119.7)">18</text>
<text x="115.7" y="115.1" transform="rotate(-90 115.7 115.1)">XTAL2</text>
<text x="116.5" y="119.7" transform="rotate(-90 116.5 119.7)">19</text>
<text x="117.2" y="115.1" transform="rotate(-90 117.2 115.1)">XTAL1</text>
<text x="118" y="119.7" transform="rotate(-90 118 119.7)">20</text>
<text x="118.7" y="115.1" transform="rotate(-90 118.7 115.1)">GND</text>
<text x="205.4" y="114.2">2</text>
<text x="209.2" y="114.9">dp</text>
<text x="209.2" y="116.4">A</text>
<text x="209.2" y="117.9">F</text>
<text x="209.2" y="119.5">S1</text>
<text x="215.6" y="119.5">D</text>
<text x="215.6" y="117.9">E</text>
<text x="215.6" y="116.4">C</text>
<text x="215.6" y="114.9">B</text>
<text x="219.7" y="118.7">6</text>
<text x="219.7" y="117.2">7</text>
<text x="219.7" y="115.7">8</text>
<text x="219.7" y="114.2">9</text>
<text x="71.3" y="124.8">1</text>
<text x="81.1" y="124.8">2</text>
<text x="71.3" y="126.3">3</text>
<text x="81.1" y="126.3">4</text>
<text x="156.6" y="126.3">6</text>
<text x="156.6" y="127.8">7</text>
<text x="156.6" y="129.4">8</text>
<text x="156.6" y="130.9">9</text>
<text x="160.4" y="127.1">D</text>
<text x="160.4" y="128.6">E</text>
<text x="160.4" y="130.1">C</text>
<text x="160.4" y="131.7">B</text>
<text x="166.4" y="131.7">dp</text>
<text x="166.4" y="127.1">S1</text>
<text x="166.8" y="130.1">A</text>
<text x="167" y="128.6">F</text>
<text x="170.9" y="130.9">2</text>
<text x="170.9" y="129.4">3</text>
<text x="170.9" y="127.8">4</text>
<text x="170.9" y="126.3">5</text>
<text x="26.5" y="137.6">B</text>
<text x="155.9" y="132.4">10</text>
<text x="160.4" y="133.1">S2</text>
<text x="166.8" y="133.1">G</text>
<text x="170.9" y="132.4">1</text>
<text x="191.1" y="136.5" transform="rotate(-90 191.1 136.5)">5</text>
<text x="192.6" y="136.5" transform="rotate(-90 192.6 136.5)">4</text>
<text x="194.1" y="136.5" transform="rotate(-90 194.1 136.5)">3</text>
<text x="195.7" y="136.5" transform="rotate(-90 195.7 136.5)">2</text>
<text x="197.2" y="136.5" transform="rotate(-90 197.2 136.5)">1</text>
<text x="252" y="137.6">B</text>
<text x="74.3" y="138.5">1</text>
<text x="74.3" y="140">3</text>
<text x="84.1" y="138.5">2</text>
<text x="84.1" y="140">4</text>
<text x="191.9" y="141.1" transform="rotate(-90 191.9 141.1)">S1</text>
<text x="193.4" y="140.5" transform="rotate(-90 193.4 140.5)">F</text>
<text x="194.9" y="140.6" transform="rotate(-90 194.9 140.6)">A</text>
<text x="196.4" y="141.1" transform="rotate(-90 196.4 141.1)">dp</text>
<text x="198" y="140.6" transform="rotate(-90 198 140.6)">G</text>
<text x="191.9" y="147" transform="rotate(-90 191.9 147)">D</text>
<text x="193.4" y="147" transform="rotate(-90 193.4 147)">E</text>
<text x="194.9" y="147" transform="rotate(-90 194.9 147)">C</text>
<text x="196.4" y="147" transform="rotate(-90 196.4 147)">B</text>
<text x="198" y="147" transform="rotate(-90 198 147)">S2</text>
<text x="191.1" y="150.8" transform="rotate(-90 191.1 150.8)">6</text>
<text x="192.6" y="150.8" transform="rotate(-90 192.6 150.8)">7</text>
<text x="194.1" y="150.8" transform="rotate(-90 194.1 150.8)">8</text>
<text x="195.7" y="150.8" transform="rotate(-90 195.7 150.8)">9</text>
<text x="197.2" y="151.6" transform="rotate(-90 197.2 151.6)">10</text>
<text x="92.6" y="158.2">1</text>
<text x="92.6" y="159.8">3</text>
<text x="102.4" y="158.2">2</text>
<text x="102.4" y="159.8">4</text>
<text x="106.3" y="158.2">1</text>
<text x="106.3" y="159.8">3</text>
<text x="116.1" y="158.2">2</text>
<text x="116.1" y="159.8">4</text>
<text x="120.1" y="158.2">1</text>
<text x="120.1" y="159.8">3</text>
<text x="129.8" y="158.2">2</text>
<text x="129.8" y="159.8">4</text>
<text x="133.8" y="158.2">1</text>
<text x="133.8" y="159.8">3</text>
<text x="143.5" y="158.2">2</text>
<text x="143.5" y="159.8">4</text>
<text x="147.5" y="158.2">1</text>
<text x="147.5" y="159.8">3</text>
<text x="157.2" y="158.2">2</text>
<text x="157.2" y="159.8">4</text>
<text x="26.5" y="173.6">A</text>
<text x="252" y="173.6">A</text>
<text x="198.4" y="176.5">Title</text>
<text x="198.4" y="181.1">Size</text>
<text x="198.4" y="185.6">Date:</text>
<text x="199.1" y="183.3">B</text>
<text x="205.2" y="185.6">16-Oct-2015</text>
<text x="206" y="181.1">Number</text>
<text x="228.8" y="185.6">Sheet</text>
<text x="233.1" y="185.6">of</text>
<text x="236.4" y="181.1">Revision</text>
<text x="44.2" y="189.4">1</text>
<text x="82.3" y="189.4">2</text>
<text x="120.4" y="189.4">3</text>
<text x="158.5" y="189.4">4</text>
<text x="196.5" y="189.4">5</text>
<text x="198.4" y="187.1">File:</text>
<text x="205.2" y="187.1">\\Mypc1\e\2-245驱驱驱驱驱\211-驱驱驱（宏宏宏宏）\2-驱驱驱交交交\驱驱驱交交交交.ddb</text>
<text x="228.8" y="187.1">Drawn By:</text>
<text x="234.6" y="189.4">6</text>
</g>
<g font-size="1.4" fill="#00007f">
<text x="107.7" y="76.2">RP2</text>
<text x="112.3" y="76.2">102</text>
<text x="87.9" y="85.3">RP1</text>
<text x="87.9" y="86.8">102</text>
<text x="192.7" y="94.2">D7</text>
<text x="197.3" y="94.2">D8</text>
<text x="201.8" y="94.2">D9</text>
<text x="68.4" y="100.2">P1</text>
<text x="183.9" y="98.9">LEDB</text>
<text x="192.7" y="100.3">R</text>
<text x="197.3" y="100.3">G</text>
<text x="201.8" y="100.3">Y</text>
<text x="71.5" y="105.3">POWER</text>
<text x="80.3" y="108.1">S1</text>
<text x="89.4" y="109.6">U1</text>
<text x="89.4" y="111.1">STC89C51</text>
<text x="156.3" y="111.4">D1</text>
<text x="162.4" y="111">Y</text>
<text x="156.3" y="116">D2</text>
<text x="162.4" y="115.5">G</text>
<text x="74.2" y="123.3">K0</text>
<text x="156.3" y="120.5">D3</text>
<text x="162.4" y="120.1">R</text>
<text x="208.2" y="121.8">LEDD</text>
<text x="74.2" y="129.4">SY</text>
<text x="116.8" y="127.7">Y1</text>
<text x="116.8" y="130.7">C2</text>
<text x="121.4" y="127.7">12MHz</text>
<text x="126" y="130.7">C3</text>
<text x="214.2" y="126.4">D4</text>
<text x="214.2" y="131">D5</text>
<text x="218.8" y="126">R</text>
<text x="218.8" y="130.6">G</text>
<text x="77.3" y="136.9">R</text>
<text x="116.8" y="132.2">22</text>
<text x="126" y="132.2">22</text>
<text x="159.5" y="135.4">LEDD</text>
<text x="214.2" y="135.6">D6</text>
<text x="218.8" y="135.1">Y</text>
<text x="67" y="138.5">+ C4</text>
<text x="68.2" y="139.9">10uF</text>
<text x="199.1" y="140">LEDB</text>
<text x="67.2" y="147.4">R2</text>
<text x="67.2" y="149">10K</text>
<text x="174.6" y="145.9">D10</text>
<text x="179.2" y="145.9">D11</text>
<text x="183.7" y="145.9">D12</text>
<text x="174.6" y="152">Y</text>
<text x="179.2" y="152">G</text>
<text x="183.7" y="152">R</text>
<text x="95.5" y="156.7">K1</text>
<text x="109.2" y="156.7">K2</text>
<text x="122.9" y="156.7">K5</text>
<text x="126" y="156.7">add</text>
<text x="150.4" y="156.7">K4</text>
<text x="95.5" y="162.8">stop</text>
<text x="109.2" y="162.8">dx</text>
<text x="136.7" y="162.8">K6</text>
<text x="139.7" y="162.8">dec</text>
<text x="150.4" y="162.8">qiehuan</text>
</g>
<g font-size="1.4" fill="#00f">
<text x="104.8" y="86.8">VCC</text>
<text x="101.8" y="94.4">VCC</text>
<text x="83.5" y="102">VCC</text>
<text x="84.9" y="96.7">VCC</text>
<text x="65.2" y="133.9">VCC</text>
</g>
<g font-size="1.4" fill="#7f0000">
<text x="177.4" y="91.7" transform="rotate(-90 177.4 91.7)">B</text>
<text x="178.9" y="91.7" transform="rotate(-90 178.9 91.7)">C</text>
<text x="180.4" y="91.7" transform="rotate(-90 180.4 91.7)">E</text>
<text x="181.9" y="91.7" transform="rotate(-90 181.9 91.7)">D</text>
<text x="175.9" y="109.9" transform="rotate(-90 175.9 109.9)">G 1</text>
<text x="178.9" y="109.9" transform="rotate(-90 178.9 109.9)">A 3</text>
<text x="180.4" y="109.9" transform="rotate(-90 180.4 109.9)">F 4</text>
<text x="181.9" y="109.9" transform="rotate(-90 181.9 109.9)">S4</text>
<text x="203.7" y="112.6">G 1</text>
<text x="203.7" y="115.7">A 3</text>
<text x="203.7" y="117.2">F 4</text>
<text x="203.7" y="118.7">S25</text>
<text x="222" y="118.7">D</text>
<text x="222" y="117.2">E</text>
<text x="222" y="115.7">C</text>
<text x="222" y="114.2">B</text>
<text x="89" y="122.1" transform="rotate(-90 89 122.1)">S1</text>
<text x="90.6" y="122.1" transform="rotate(-90 90.6 122.1)">S2</text>
<text x="92.1" y="122.1" transform="rotate(-90 92.1 122.1)">S3</text>
<text x="93.6" y="122.1" transform="rotate(-90 93.6 122.1)">S4</text>
<text x="154.9" y="127" transform="rotate(180 154.9 127)">D</text>
<text x="154.9" y="128.5" transform="rotate(180 154.9 128.5)">E</text>
<text x="154.9" y="130" transform="rotate(180 154.9 130)">C</text>
<text x="154.9" y="131.5" transform="rotate(180 154.9 131.5)">B</text>
<text x="173.2" y="130" transform="rotate(180 173.2 130)">A</text>
<text x="173.2" y="128.5" transform="rotate(180 173.2 128.5)">F</text>
<text x="173.2" y="127" transform="rotate(180 173.2 127)">S2</text>
<text x="154.9" y="133" transform="rotate(180 154.9 133)">S1</text>
<text x="173.2" y="133" transform="rotate(180 173.2 133)">G</text>
<text x="191.9" y="134.2" transform="rotate(90 191.9 134.2)">S4</text>
<text x="193.4" y="134.2" transform="rotate(90 193.4 134.2)">F</text>
<text x="194.9" y="134.2" transform="rotate(90 194.9 134.2)">A</text>
<text x="198" y="134.2" transform="rotate(90 198 134.2)">G</text>
<text x="191.9" y="152.5" transform="rotate(90 191.9 152.5)">D</text>
<text x="193.4" y="152.5" transform="rotate(90 193.4 152.5)">E</text>
<text x="194.9" y="152.5" transform="rotate(90 194.9 152.5)">C</text>
<text x="196.5" y="152.5" transform="rotate(90 196.5 152.5)">B</text>
<text x="198" y="152.5" transform="rotate(90 198 152.5)">S3</text>
</g>
</svg>
